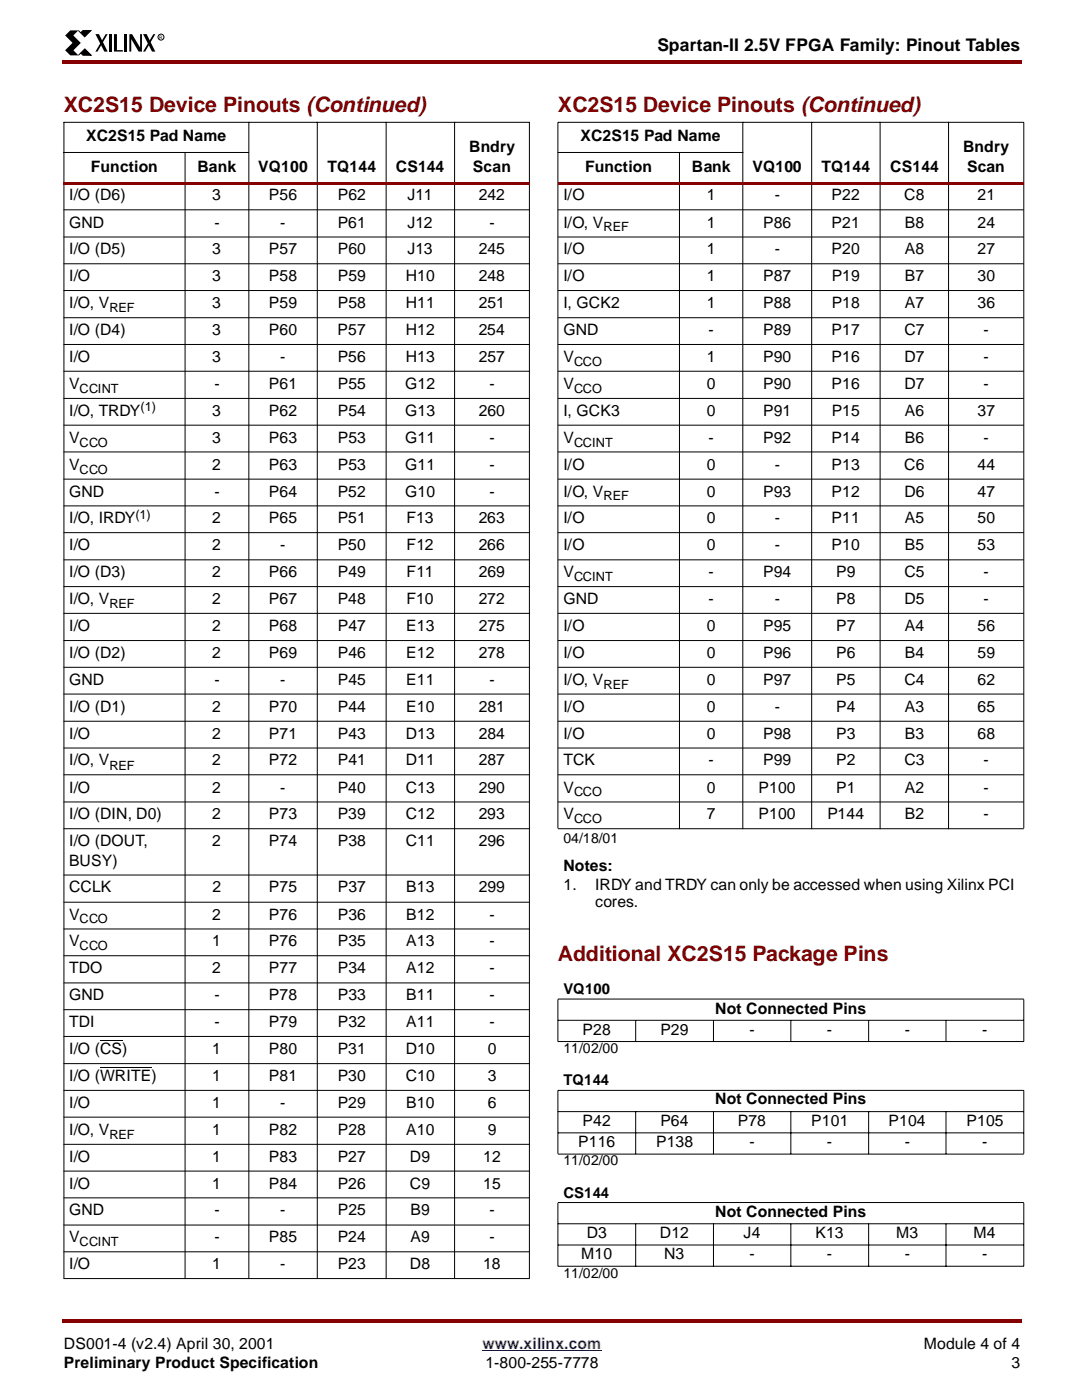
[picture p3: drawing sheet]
<svg xmlns="http://www.w3.org/2000/svg" width="216mm" height="279mm" viewBox="0 0 216 279" stroke-linecap="round" stroke-linejoin="round" font-family="sans-serif">
<g fill="#850000">
<path d="M12.4 12h.3v.7h-.3z"/>
<path d="M203.2 12h.4v.7h-.4z"/>
<path d="M12.7 12h190.5v.7h-190.5z"/>
</g>
<path d="M12.7 266.7h190.4v7.6h-190.4z" fill="#fff"/>
<path d="M96.1 269.2h23.7" fill="none" stroke="#00f" stroke-width=".2"/>
<g fill="#850000">
<path d="M12.4 262.9h.3v.7h-.3z"/>
<path d="M203.2 262.9h.4v.7h-.4z"/>
<path d="M12.7 262.9h190.5v.7h-190.5z"/>
</g>
<path d="M12.7 6h20v5.2h-20z" fill="#fff"/>
<path d="M13 7.1l1-1h1.6l-1 1 1.5 1.5-1.5 1.4 1 1h-1.6l-1-1 1.4-1.5zM19 6.8h.7l1.7 3.5h-.6zM21 6.8h.4l-2 3.5h-.4zM21.6 6.8h.6v3.5h-.6zM22.7 6.8h.6v3.2h1.2v.3h-1.8zM24.8 6.8h.5v3.5h-.5zM25.8 6.8h.5l1.6 2.7v-2.7h.4v3.5h-.7l-1.5-2.5v2.5h-.3zM28.5 6.8h.7l1.7 3.5h-.6zM30.5 6.8h.4l-2 3.5h-.4z" fill="#000"/>
<path d="M15.6 6.1l.5 .4 .4-.4h1.6l-1.2 1.2zM16.1 10.6l-.5 .4 1.3-1.3 1.3 1.3h-1.7z" fill="#000" stroke="#000" stroke-width=".2"/>
<g fill="none" stroke="#000" stroke-width=".2">
<path d="M12.6 24.4h92.9M12.6 30.4h37M12.7 24.4v230.4M36.9 30.4v224.5M49.6 24.3v230.6M63.2 24.3v230.6M76.9 24.3v230.6M90.5 24.3v230.6M105.4 24.4v230.4M19.9 207.3h4.4M19.9 212.8h10.3"/>
<circle cx="32.1" cy="7.4" r=".59"/>
</g>
<path d="M12.6 36.2h92.9v.5h-92.9z" fill="#850000"/>
<g fill="none" stroke="#000" stroke-width=".2">
<path d="M111.1 30.4h36.9M135.3 30.4v134.9M147.9 24.3v141M161.7 24.3v141M175.3 24.3v141M188.9 24.3v141M12.6 41.8h92.9M12.6 47.2h92.9M12.6 52.6h92.9M12.6 57.9h92.9M12.6 63.3h92.9M12.6 68.7h92.9"/>
<path d="M12.6 74h92.9M12.6 79.4h92.9M12.6 84.7h92.9M12.6 90.1h92.9M12.6 95.5h92.9M12.6 100.8h92.9M12.6 106.2h92.9M12.6 111.6h92.9M12.6 116.9h92.9M12.6 122.3h92.9M12.6 127.7h92.9M12.6 133h92.9"/>
<path d="M12.6 138.3h92.9M12.6 143.8h92.9M12.6 149.1h92.9M12.6 154.4h92.9M12.6 159.8h92.9M12.6 165.2h92.9M12.6 174.4h92.9M12.6 179.8h92.9M111.1 165.1v-140.7h92.8v140.7M12.6 185.2h92.9M12.6 190.5h92.9M12.6 195.9h92.9"/>
<path d="M12.6 201.2h92.9M12.6 206.6h92.9M12.6 212h92.9M12.6 217.3h92.9M12.6 222.7h92.9M12.6 228.1h92.9M12.6 233.4h92.9M12.6 238.8h92.9M12.6 244.2h92.9M12.6 249.5h92.9M12.6 254.8h92.9"/>
</g>
<path d="M111.1 36.2h92.8v.5h-92.8z" fill="#850000"/>
<g fill="none" stroke="#000" stroke-width=".2">
<path d="M111.1 41.8h92.8M111.1 47.2h92.8M111.1 52.6h92.8M111.1 57.9h92.8M111.1 63.3h92.8M111.1 68.7h92.8M111.1 74h92.8M111.1 79.4h92.8M111.1 84.7h92.8M111.1 90.1h92.8M111.1 95.5h92.8M111.1 100.8h92.8"/>
<path d="M111.1 106.2h92.8M111.1 111.6h92.8M111.1 116.9h92.8M111.1 122.3h92.8M111.1 127.7h92.8M111.1 133h92.8M111.1 138.3h92.8M111.1 143.8h92.8M111.1 149.1h92.8M111.1 154.4h92.8M111.1 159.8h92.8M111.1 165.2h92.8"/>
<path d="M111.1 199.2v8.4h92.8v-8.4M111.1 199.1h92.8M111.1 203.4h92.8M126.6 203.4v4.3M142.1 203.4v4.3M157.5 203.4v4.3M173 203.4v4.3M188.4 203.4v4.3M111.1 230v-12.7h92.8v12.7M111.1 239.8v12.6h92.8v-12.6M111.1 221.6h92.8M111.1 225.8h92.8"/>
<path d="M111.1 230h92.8M111.1 239.7h92.8M126.6 221.5v8.5M142.1 221.5v8.5M157.5 221.5v8.5M173 221.5v8.5M188.4 221.5v8.5M111.1 243.9h92.8M111.1 248.2h92.8M126.6 243.9v8.6M142.1 243.9v8.6M157.5 243.9v8.6"/>
<path d="M173 243.9v8.6M188.4 243.9v8.6"/>
</g>
<g font-size="4.2" fill="#850000">
<text x="12.7" y="22.3">XC2S15 Device Pinouts (Continued)</text>
<text x="111.1" y="22.3">XC2S15 Device Pinouts (Continued)</text>
<text x="111.1" y="191.6">Additional XC2S15 Package Pins</text>
</g>
<text font-size="3.5" x="130.9" y="10.2">Spartan-II 2.5V FPGA Family: Pinout Tables</text>
<g font-size="3.1">
<text x="17.1" y="28.2">XC2S15 Pad Name</text>
<text x="115.6" y="28.2">XC2S15 Pad Name</text>
<text x="18.1" y="34.3">Function</text>
<text x="39.3" y="34.3">Bank</text>
<text x="51.4" y="34.3">VQ100</text>
<text x="65.2" y="34.3">TQ144</text>
<text x="78.9" y="34.3">CS144</text>
<text x="93.4" y="30.4">Bndry</text>
<text x="94.2" y="34.3">Scan</text>
<text x="116.5" y="34.3">Function</text>
<text x="137.8" y="34.3">Bank</text>
<text x="149.9" y="34.3">VQ100</text>
<text x="163.6" y="34.3">TQ144</text>
<text x="177.3" y="34.3">CS144</text>
<text x="191.8" y="30.4">Bndry</text>
<text x="192.6" y="34.3">Scan</text>
<text x="13.7" y="40">I/O (D6)</text>
<text x="42.3" y="40">3</text>
<text x="53.5" y="40">P56</text>
<text x="67.3" y="40">P62</text>
<text x="81.1" y="40">J11</text>
<text x="95.4" y="40">242</text>
<text x="112.2" y="40">I/O</text>
<text x="140.7" y="40">1</text>
<text x="154.3" y="40">-</text>
<text x="165.6" y="40">P22</text>
<text x="180.1" y="40">C8</text>
<text x="194.7" y="40">21</text>
<text x="13.7" y="45.4">GND</text>
<text x="42.7" y="45.4">-</text>
<text x="55.8" y="45.4">-</text>
<text x="67.3" y="45.4">P61</text>
<text x="81.1" y="45.4">J12</text>
<text x="97.5" y="45.4">-</text>
<text x="112.2" y="45.4">I/O, V</text>
<text x="140.7" y="45.4">1</text>
<text x="152" y="45.4">P86</text>
<text x="165.6" y="45.4">P21</text>
<text x="180.2" y="45.4">B8</text>
<text x="194.7" y="45.4">24</text>
<text x="13.7" y="50.7">I/O (D5)</text>
<text x="42.3" y="50.7">3</text>
<text x="53.5" y="50.7">P57</text>
<text x="67.3" y="50.7">P60</text>
<text x="81.1" y="50.7">J13</text>
<text x="95.4" y="50.7">245</text>
<text x="112.2" y="50.7">I/O</text>
<text x="140.7" y="50.7">1</text>
<text x="154.3" y="50.7">-</text>
<text x="165.6" y="50.7">P20</text>
<text x="180.2" y="50.7">A8</text>
<text x="194.7" y="50.7">27</text>
<text x="13.7" y="56">I/O</text>
<text x="42.3" y="56">3</text>
<text x="53.5" y="56">P58</text>
<text x="67.3" y="56">P59</text>
<text x="80.8" y="56">H10</text>
<text x="95.4" y="56">248</text>
<text x="112.2" y="56">I/O</text>
<text x="140.7" y="56">1</text>
<text x="152" y="56">P87</text>
<text x="165.6" y="56">P19</text>
<text x="180.2" y="56">B7</text>
<text x="194.7" y="56">30</text>
<text x="13.7" y="61.5">I/O, V</text>
<text x="42.3" y="61.5">3</text>
<text x="53.5" y="61.5">P59</text>
<text x="67.3" y="61.5">P58</text>
<text x="80.8" y="61.5">H11</text>
<text x="95.4" y="61.5">251</text>
<text x="112.2" y="61.5">I, GCK2</text>
<text x="140.8" y="61.5">1</text>
<text x="152" y="61.5">P88</text>
<text x="165.7" y="61.5">P18</text>
<text x="180.2" y="61.5">A7</text>
<text x="194.7" y="61.5">36</text>
<text x="13.7" y="66.8">I/O (D4)</text>
<text x="42.3" y="66.8">3</text>
<text x="53.5" y="66.8">P60</text>
<text x="67.3" y="66.8">P57</text>
<text x="80.8" y="66.8">H12</text>
<text x="95.4" y="66.8">254</text>
<text x="112.2" y="66.8">GND</text>
<text x="141.1" y="66.8">-</text>
<text x="152" y="66.8">P89</text>
<text x="165.6" y="66.8">P17</text>
<text x="180.1" y="66.8">C7</text>
<text x="195.9" y="66.8">-</text>
<text x="13.7" y="72.1">I/O</text>
<text x="13.7" y="77.6">V</text>
<text x="42.3" y="72.1">3</text>
<text x="42.7" y="77.6">-</text>
<text x="53.5" y="77.6">P61</text>
<text x="55.8" y="72.1">-</text>
<text x="67.3" y="77.6">P55</text>
<text x="67.3" y="72.1">P56</text>
<text x="80.7" y="77.6">G12</text>
<text x="80.8" y="72.1">H13</text>
<text x="95.4" y="72.1">257</text>
<text x="97.5" y="77.6">-</text>
<text x="112.2" y="72.1">V</text>
<text x="112.2" y="77.6">V</text>
<text x="140.7" y="77.6">0</text>
<text x="140.7" y="72.1">1</text>
<text x="152" y="77.6">P90</text>
<text x="152" y="72.1">P90</text>
<text x="165.6" y="77.6">P16</text>
<text x="165.6" y="72.1">P16</text>
<text x="180.1" y="77.6">D7</text>
<text x="180.1" y="72.1">D7</text>
<text x="195.9" y="77.6">-</text>
<text x="195.9" y="72.1">-</text>
<text x="13.7" y="82.9">I/O, TRDY</text>
<text x="42.3" y="82.9">3</text>
<text x="53.5" y="82.9">P62</text>
<text x="67.3" y="82.9">P54</text>
<text x="80.7" y="82.9">G13</text>
<text x="95.4" y="82.9">260</text>
<text x="112.2" y="82.9">I, GCK3</text>
<text x="140.8" y="82.9">0</text>
<text x="152" y="82.9">P91</text>
<text x="165.7" y="82.9">P15</text>
<text x="180.2" y="82.9">A6</text>
<text x="194.7" y="82.9">37</text>
<text x="13.7" y="88.2">V</text>
<text x="42.3" y="88.2">3</text>
<text x="53.5" y="88.2">P63</text>
<text x="67.3" y="88.2">P53</text>
<text x="80.7" y="88.2">G11</text>
<text x="97.5" y="88.2">-</text>
<text x="112.2" y="88.2">V</text>
<text x="141.1" y="88.2">-</text>
<text x="152" y="88.2">P92</text>
<text x="165.6" y="88.2">P14</text>
<text x="180.2" y="88.2">B6</text>
<text x="195.9" y="88.2">-</text>
<text x="13.7" y="93.6">V</text>
<text x="42.3" y="93.6">2</text>
<text x="53.5" y="93.6">P63</text>
<text x="67.3" y="93.6">P53</text>
<text x="80.7" y="93.6">G11</text>
<text x="97.5" y="93.6">-</text>
<text x="112.2" y="93.6">I/O</text>
<text x="140.7" y="93.6">0</text>
<text x="154.3" y="93.6">-</text>
<text x="165.6" y="93.6">P13</text>
<text x="180.1" y="93.6">C6</text>
<text x="194.7" y="93.6">44</text>
<text x="13.7" y="99">GND</text>
<text x="42.7" y="99">-</text>
<text x="53.5" y="99">P64</text>
<text x="67.3" y="99">P52</text>
<text x="80.7" y="99">G10</text>
<text x="97.5" y="99">-</text>
<text x="112.2" y="99">I/O, V</text>
<text x="140.7" y="99">0</text>
<text x="152" y="99">P93</text>
<text x="165.6" y="99">P12</text>
<text x="180.1" y="99">D6</text>
<text x="194.7" y="99">47</text>
<text x="13.7" y="104.3">I/O, IRDY</text>
<text x="42.3" y="104.3">2</text>
<text x="53.5" y="104.3">P65</text>
<text x="67.3" y="104.3">P51</text>
<text x="81" y="104.3">F13</text>
<text x="95.4" y="104.3">263</text>
<text x="112.2" y="104.3">I/O</text>
<text x="140.7" y="104.3">0</text>
<text x="154.3" y="104.3">-</text>
<text x="165.6" y="104.3">P11</text>
<text x="180.2" y="104.3">A5</text>
<text x="194.7" y="104.3">50</text>
<text x="13.7" y="109.7">I/O</text>
<text x="42.3" y="109.7">2</text>
<text x="55.8" y="109.7">-</text>
<text x="67.3" y="109.7">P50</text>
<text x="81" y="109.7">F12</text>
<text x="95.4" y="109.7">266</text>
<text x="112.2" y="109.7">I/O</text>
<text x="140.7" y="109.7">0</text>
<text x="154.3" y="109.7">-</text>
<text x="165.6" y="109.7">P10</text>
<text x="180.2" y="109.7">B5</text>
<text x="194.7" y="109.7">53</text>
<text x="13.7" y="115.1">I/O (D3)</text>
<text x="42.3" y="115.1">2</text>
<text x="53.5" y="115.1">P66</text>
<text x="67.3" y="115.1">P49</text>
<text x="81" y="115.1">F11</text>
<text x="95.4" y="115.1">269</text>
<text x="112.2" y="115.1">V</text>
<text x="141.1" y="115.1">-</text>
<text x="152" y="115.1">P94</text>
<text x="166.6" y="115.1">P9</text>
<text x="180.1" y="115.1">C5</text>
<text x="195.9" y="115.1">-</text>
<text x="13.7" y="125.8">I/O</text>
<text x="13.7" y="120.4">I/O, V</text>
<text x="42.3" y="120.4">2</text>
<text x="42.3" y="125.8">2</text>
<text x="53.5" y="125.8">P68</text>
<text x="53.5" y="120.4">P67</text>
<text x="67.3" y="120.4">P48</text>
<text x="67.3" y="125.8">P47</text>
<text x="80.9" y="125.8">E13</text>
<text x="81" y="120.4">F10</text>
<text x="95.4" y="120.4">272</text>
<text x="95.4" y="125.8">275</text>
<text x="112.2" y="120.4">GND</text>
<text x="112.2" y="125.8">I/O</text>
<text x="140.7" y="125.8">0</text>
<text x="141.1" y="120.4">-</text>
<text x="152" y="125.8">P95</text>
<text x="154.3" y="120.4">-</text>
<text x="166.6" y="125.8">P7</text>
<text x="166.6" y="120.4">P8</text>
<text x="180.1" y="120.4">D5</text>
<text x="180.2" y="125.8">A4</text>
<text x="194.7" y="125.8">56</text>
<text x="195.9" y="120.4">-</text>
<text x="13.7" y="131.1">I/O (D2)</text>
<text x="42.3" y="131.1">2</text>
<text x="53.5" y="131.1">P69</text>
<text x="67.3" y="131.1">P46</text>
<text x="80.9" y="131.1">E12</text>
<text x="95.4" y="131.1">278</text>
<text x="112.2" y="131.1">I/O</text>
<text x="140.7" y="131.1">0</text>
<text x="152" y="131.1">P96</text>
<text x="166.6" y="131.1">P6</text>
<text x="180.2" y="131.1">B4</text>
<text x="194.7" y="131.1">59</text>
<text x="13.7" y="136.5">GND</text>
<text x="42.7" y="136.5">-</text>
<text x="55.8" y="136.5">-</text>
<text x="67.3" y="136.5">P45</text>
<text x="80.9" y="136.5">E11</text>
<text x="97.5" y="136.5">-</text>
<text x="112.2" y="136.5">I/O, V</text>
<text x="140.7" y="136.5">0</text>
<text x="152" y="136.5">P97</text>
<text x="166.6" y="136.5">P5</text>
<text x="180.1" y="136.5">C4</text>
<text x="194.7" y="136.5">62</text>
<text x="13.7" y="141.9">I/O (D1)</text>
<text x="42.3" y="141.9">2</text>
<text x="53.5" y="141.9">P70</text>
<text x="67.3" y="141.9">P44</text>
<text x="80.9" y="141.9">E10</text>
<text x="95.4" y="141.9">281</text>
<text x="112.2" y="141.9">I/O</text>
<text x="140.7" y="141.9">0</text>
<text x="154.3" y="141.9">-</text>
<text x="166.6" y="141.9">P4</text>
<text x="180.2" y="141.9">A3</text>
<text x="194.7" y="141.9">65</text>
<text x="13.7" y="147.2">I/O</text>
<text x="42.3" y="147.2">2</text>
<text x="53.5" y="147.2">P71</text>
<text x="67.3" y="147.2">P43</text>
<text x="80.8" y="147.2">D13</text>
<text x="95.4" y="147.2">284</text>
<text x="112.2" y="147.2">I/O</text>
<text x="140.7" y="147.2">0</text>
<text x="152" y="147.2">P98</text>
<text x="166.6" y="147.2">P3</text>
<text x="180.2" y="147.2">B3</text>
<text x="194.7" y="147.2">68</text>
<text x="13.7" y="152.6">I/O, V</text>
<text x="42.3" y="152.6">2</text>
<text x="53.5" y="152.6">P72</text>
<text x="67.3" y="152.6">P41</text>
<text x="80.8" y="152.6">D11</text>
<text x="95.4" y="152.6">287</text>
<text x="112.2" y="152.6">TCK</text>
<text x="141.1" y="152.6">-</text>
<text x="152" y="152.6">P99</text>
<text x="166.6" y="152.6">P2</text>
<text x="180.1" y="152.6">C3</text>
<text x="195.9" y="152.6">-</text>
<text x="13.7" y="158">I/O</text>
<text x="42.3" y="158">2</text>
<text x="55.8" y="158">-</text>
<text x="67.3" y="158">P40</text>
<text x="80.8" y="158">C13</text>
<text x="95.4" y="158">290</text>
<text x="112.2" y="158">V</text>
<text x="140.7" y="158">0</text>
<text x="151.1" y="158">P100</text>
<text x="166.6" y="158">P1</text>
<text x="180.2" y="158">A2</text>
<text x="195.9" y="158">-</text>
<text x="13.7" y="163.3">I/O (DIN, D0)</text>
<text x="42.3" y="163.3">2</text>
<text x="53.5" y="163.3">P73</text>
<text x="67.3" y="163.3">P39</text>
<text x="80.8" y="163.3">C12</text>
<text x="95.4" y="163.3">293</text>
<text x="112.2" y="163.3">V</text>
<text x="140.7" y="163.3">7</text>
<text x="151.1" y="163.3">P100</text>
<text x="164.8" y="163.3">P144</text>
<text x="180.2" y="163.3">B2</text>
<text x="195.9" y="163.3">-</text>
<text x="13.7" y="168.7">I/O (DOUT,</text>
<text x="13.7" y="172.5">BUSY)</text>
<text x="42.3" y="168.7">2</text>
<text x="53.5" y="168.7">P74</text>
<text x="67.3" y="168.7">P38</text>
<text x="80.8" y="168.7">C11</text>
<text x="95.4" y="168.7">296</text>
<text x="112.2" y="173.6">Notes:</text>
<text x="13.7" y="177.9">CCLK</text>
<text x="42.3" y="177.9">2</text>
<text x="53.6" y="177.9">P75</text>
<text x="67.3" y="177.9">P37</text>
<text x="80.9" y="177.9">B13</text>
<text x="95.4" y="177.9">299</text>
<text x="112.2" y="177.5">1.</text>
<text x="118.6" y="177.5">IRDY and TRDY can only be accessed when using Xilinx PCI</text>
<text x="13.7" y="183.3">V</text>
<text x="42.3" y="183.3">2</text>
<text x="53.5" y="183.3">P76</text>
<text x="67.3" y="183.3">P36</text>
<text x="80.9" y="183.3">B12</text>
<text x="97.5" y="183.3">-</text>
<text x="118.6" y="180.8">cores.</text>
<text x="13.7" y="188.6">V</text>
<text x="42.3" y="188.6">1</text>
<text x="53.5" y="188.6">P76</text>
<text x="67.3" y="188.6">P35</text>
<text x="80.9" y="188.6">A13</text>
<text x="97.5" y="188.6">-</text>
<text x="13.7" y="194">TDO</text>
<text x="42.3" y="194">2</text>
<text x="53.5" y="194">P77</text>
<text x="67.3" y="194">P34</text>
<text x="80.9" y="194">A12</text>
<text x="97.5" y="194">-</text>
<text x="13.7" y="199.4">GND</text>
<text x="42.7" y="199.4">-</text>
<text x="53.6" y="199.4">P78</text>
<text x="67.3" y="199.4">P33</text>
<text x="80.9" y="199.4">B11</text>
<text x="97.5" y="199.4">-</text>
<text x="142.4" y="202">Not Connected Pins</text>
<text x="13.7" y="204.7">TDI</text>
<text x="42.7" y="204.7">-</text>
<text x="53.5" y="204.7">P79</text>
<text x="67.3" y="204.7">P32</text>
<text x="80.9" y="204.7">A11</text>
<text x="97.5" y="204.7">-</text>
<text x="116" y="206.2">P28</text>
<text x="131.5" y="206.2">P29</text>
<text x="149.3" y="206.2">-</text>
<text x="164.7" y="206.2">-</text>
<text x="180.2" y="206.2">-</text>
<text x="195.6" y="206.2">-</text>
<text x="13.7" y="215.5">I/O (WRITE)</text>
<text x="13.7" y="210.1">I/O (CS)</text>
<text x="42.3" y="210.1">1</text>
<text x="42.3" y="215.5">1</text>
<text x="53.5" y="210.1">P80</text>
<text x="53.5" y="215.5">P81</text>
<text x="67.3" y="210.1">P31</text>
<text x="67.3" y="215.5">P30</text>
<text x="80.8" y="210.1">D10</text>
<text x="80.8" y="215.5">C10</text>
<text x="97.1" y="210.1">0</text>
<text x="97.1" y="215.5">3</text>
<text x="13.7" y="220.8">I/O</text>
<text x="42.3" y="220.8">1</text>
<text x="55.8" y="220.8">-</text>
<text x="67.3" y="220.8">P29</text>
<text x="80.9" y="220.8">B10</text>
<text x="97.1" y="220.8">6</text>
<text x="142.4" y="220.1">Not Connected Pins</text>
<text x="13.7" y="226.1">I/O, V</text>
<text x="42.3" y="226.1">1</text>
<text x="53.5" y="226.1">P82</text>
<text x="67.3" y="226.1">P28</text>
<text x="80.9" y="226.1">A10</text>
<text x="97.1" y="226.1">9</text>
<text x="116" y="224.4">P42</text>
<text x="131.5" y="224.4">P64</text>
<text x="146.9" y="224.4">P78</text>
<text x="161.6" y="224.4">P101</text>
<text x="177" y="224.4">P104</text>
<text x="192.5" y="224.4">P105</text>
<text x="13.7" y="231.6">I/O</text>
<text x="42.3" y="231.6">1</text>
<text x="53.5" y="231.6">P83</text>
<text x="67.3" y="231.6">P27</text>
<text x="81.6" y="231.6">D9</text>
<text x="96.2" y="231.6">12</text>
<text x="115.2" y="228.6">P116</text>
<text x="130.7" y="228.6">P138</text>
<text x="149.3" y="228.6">-</text>
<text x="164.7" y="228.6">-</text>
<text x="180.2" y="228.6">-</text>
<text x="195.6" y="228.6">-</text>
<text x="13.7" y="236.9">I/O</text>
<text x="42.3" y="236.9">1</text>
<text x="53.5" y="236.9">P84</text>
<text x="67.3" y="236.9">P26</text>
<text x="81.6" y="236.9">C9</text>
<text x="96.2" y="236.9">15</text>
<text x="13.7" y="242.2">GND</text>
<text x="42.7" y="242.2">-</text>
<text x="55.8" y="242.2">-</text>
<text x="67.3" y="242.2">P25</text>
<text x="81.7" y="242.2">B9</text>
<text x="97.5" y="242.2">-</text>
<text x="142.4" y="242.6">Not Connected Pins</text>
<text x="13.7" y="247.6">V</text>
<text x="42.7" y="247.6">-</text>
<text x="53.5" y="247.6">P85</text>
<text x="67.3" y="247.6">P24</text>
<text x="81.7" y="247.6">A9</text>
<text x="97.5" y="247.6">-</text>
<text x="115.8" y="251">M10</text>
<text x="116.9" y="246.8">D3</text>
<text x="131.4" y="246.8">D12</text>
<text x="132.3" y="251">N3</text>
<text x="148.1" y="246.8">J4</text>
<text x="149.3" y="251">-</text>
<text x="162.4" y="246.8">K13</text>
<text x="164.7" y="251">-</text>
<text x="178.5" y="246.8">M3</text>
<text x="180.2" y="251">-</text>
<text x="193.9" y="246.8">M4</text>
<text x="195.6" y="251">-</text>
<text x="13.7" y="253">I/O</text>
<text x="42.3" y="253">1</text>
<text x="55.8" y="253">-</text>
<text x="67.3" y="253">P23</text>
<text x="81.6" y="253">D8</text>
<text x="96.2" y="253">18</text>
<text x="12.7" y="268.8">DS001-4 (v2.4) April 30, 2001</text>
<text x="184" y="268.8">Module 4 of 4</text>
<text x="12.7" y="272.7">Preliminary Product Specification</text>
<text x="96.7" y="272.7">1-800-255-7778</text>
<text x="201.5" y="272.7">3</text>
</g>
<text font-size="3.1" fill="#00f" x="96.1" y="268.8">www.xilinx.com</text>
<g font-size="3">
<text x="112.2" y="198.1">VQ100</text>
<text x="112.2" y="216.3">TQ144</text>
<text x="112.2" y="238.8">CS144</text>
</g>
<g font-size="2.8">
<text x="112.2" y="168.1">04/18/01</text>
<text x="112.2" y="209.9">11/02/00</text>
<text x="112.2" y="232.2">11/02/00</text>
<text x="112.2" y="254.7">11/02/00</text>
</g>
<g font-size="2.5">
<text x="120.2" y="46.1">REF</text>
<text x="21.8" y="62.2">REF</text>
<text x="114.3" y="73">CCO</text>
<text x="15.9" y="78.3">CCINT</text>
<text x="28" y="82">(1)</text>
<text x="114.3" y="78.3">CCO</text>
<text x="15.9" y="89.1">CCO</text>
<text x="114.3" y="89.1">CCINT</text>
<text x="15.9" y="94.4">CCO</text>
<text x="120.2" y="99.7">REF</text>
<text x="27" y="103.4">(1)</text>
<text x="114.3" y="115.8">CCINT</text>
<text x="21.8" y="121.2">REF</text>
<text x="120.2" y="137.3">REF</text>
<text x="21.8" y="153.4">REF</text>
<text x="114.3" y="158.7">CCO</text>
<text x="114.3" y="164.1">CCO</text>
<text x="15.9" y="184.1">CCO</text>
<text x="15.9" y="189.4">CCO</text>
<text x="21.8" y="227">REF</text>
<text x="15.9" y="248.4">CCINT</text>
</g>
<text font-size=".9" x="31.7" y="7.7">R</text>
</svg>
